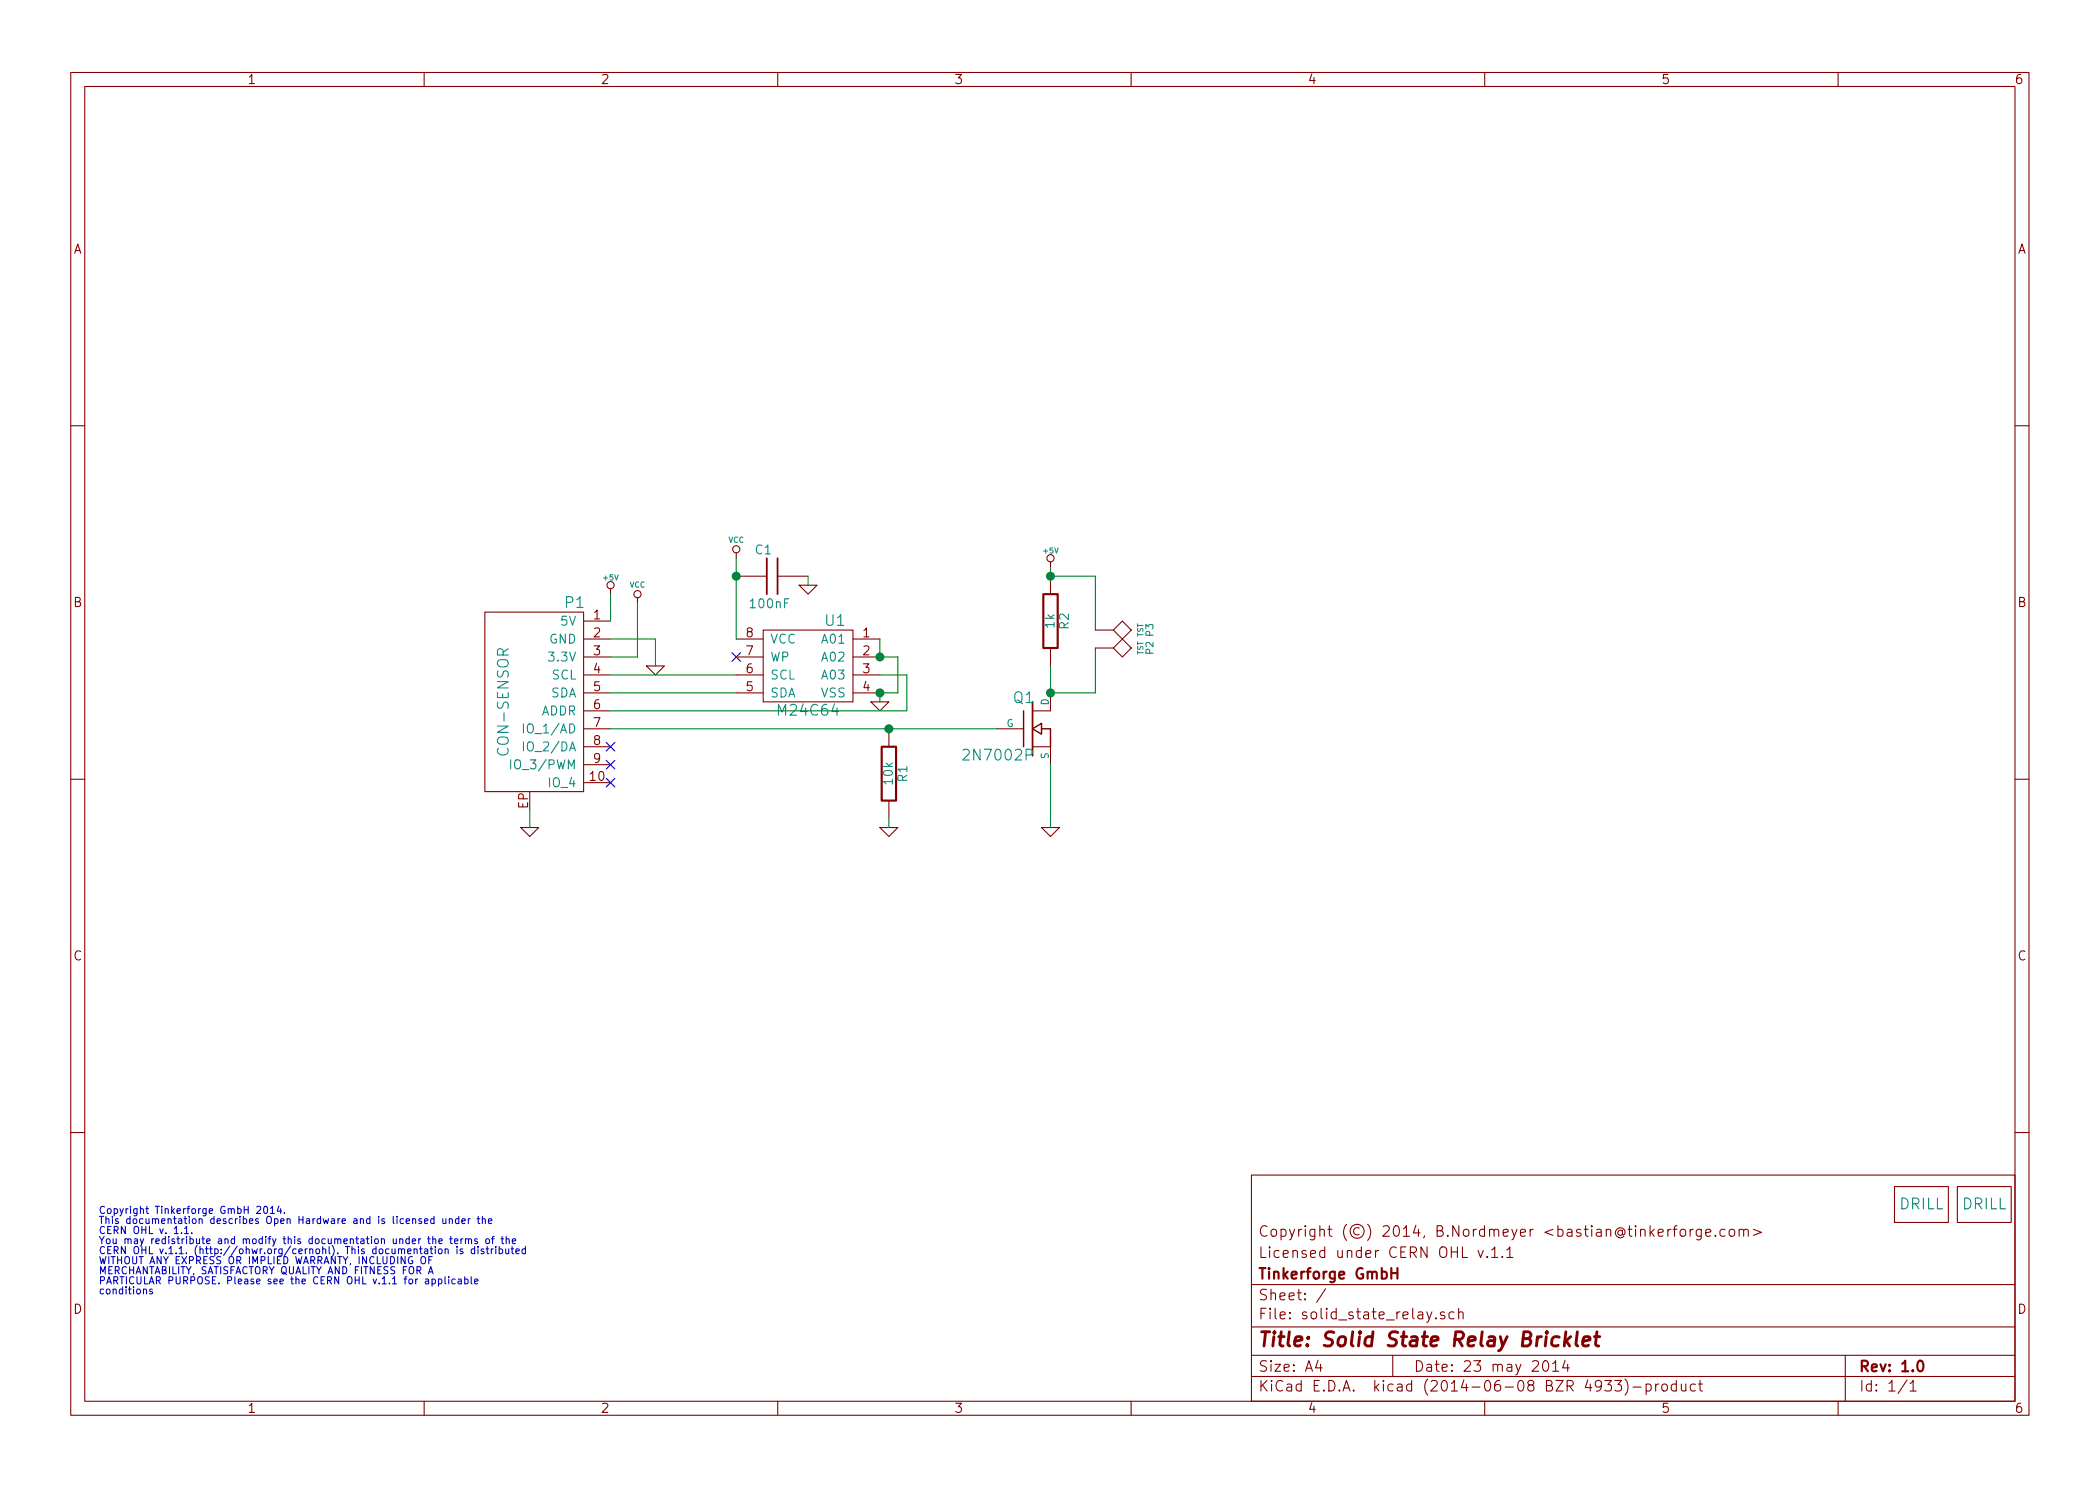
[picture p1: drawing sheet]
<svg xmlns="http://www.w3.org/2000/svg" width="297mm" height="210mm" viewBox="0 0 297 210" stroke-linecap="round" stroke-linejoin="round" font-family="sans-serif">
<g fill="none" stroke="#840000" stroke-width=".15">
<path d="M10 10.3h277v189.9h-277zM12 12.2h273v186.1h-273zM60 10.3v1.9M110 10.3v1.9M160 10.3v1.9M210 10.3v1.9M260 10.3v1.9M10 60.2h2M104.1 78.2v.8M148.6 79.5v.8M285 60.2h2M68.6 86.6h13.9v25.4h-13.9z"/>
<path d="M82.5 90.4h3.9M82.5 93h3.9M82.5 95.5h3.9M82.5 98h3.9M82.5 87.9h3.9M86.4 83.3v.8M90.2 84.6v.7M91.4 94.2h2.6l-1.3 1.3zM104.1 81.5h4.4M104.1 90.4h3.8M104.1 93h3.8M104.1 95.5h3.8"/>
<path d="M104.1 98h3.8M107.9 89.1h12.7v10.2h-12.7zM110 81.5h4.3M113 82.8h2.6l-1.3 1.3zM120.6 90.4h3.9M120.6 93h3.9M120.6 95.5h3.9M120.6 98h3.9M123.2 99.3h2.5l-1.2 1.3zM148.6 98v2.6h-2.6M148.6 81.5v2.6M148.6 91.7v2.5"/>
<path d="M154.9 91.7h2.6M154.9 89.1h2.6M157.5 91.7l1.2-1.3 1.3 1.3-1.3 1.3zM157.5 89.1l1.2-1.2 1.3 1.2-1.3 1.3zM10 110.3h2M73.7 117.1h2.5l-1.3 1.3zM82.5 100.6h3.9M82.5 103.1h3.9M82.5 105.7h3.9M82.5 108.2h3.9M82.5 110.7h3.9M124.5 117.1h2.5l-1.3 1.3z"/>
<path d="M125.7 103.1v2.6M125.7 113.3v2.5M141 103.1h3.8M146 105.7h2.6v2.5M147.3 117.1h2.6l-1.3 1.3zM285 110.3h2M10 160.2h2M177 166.3h108v32h-108zM209.1 176.9l.3 1 .4-1M210.4 177.8v.1l-.1-.1h.1v.1M211 176.9l.4-.5v1.5M211 177.9h.9"/>
<path d="M212.5 177.8h.1l-.1 .1-.1-.1h.1v.1M213.1 176.9l.5-.5v1.5M213.1 177.9h.9M236.3 173.9l-.2 .1-.2 .2M236.7 173.9h.5M237.2 173.4l-.3 .1v.2v1.2M237.7 174.1a.41 .41 0 0 1 .7 .1v.4a.41 .41 0 0 1-.4 .3 .41 .41 0 0 1-.4-.3zM239.1 173.9v1M239.5 173.9l-.3 .1-.1 .2M240.6 173.9v1.3a.39 .39 0 0 1-.6 .2M240.6 174l-.4-.1-.3 .3 .1 .6 .2 .1 .4-.1M241.3 174.4l.7-.1-.1-.3-.4-.1-.2 .2 .1 .7 .1 .1 .4-.1"/>
<path d="M242.6 174.8h.1l-.1 .1v-.1v.1M244 174l-.4-.1-.3 .3 .1 .6 .2 .1 .4-.1M244.7 174.1a.41 .41 0 0 1 .7 .1v.4a.41 .41 0 0 1-.4 .3 .41 .41 0 0 1-.4-.3zM246 174.1a.38 .38 0 0 1 .6 0v.8M246 173.9v1M246.6 174.1a.36 .36 0 0 1 .4-.2 .36 .36 0 0 1 .3 .2v.8M248 173.9l1.1 .5-1.1 .4M268 167.9h7.6v5.1h-7.6zM276.9 167.9h7.6v5.1h-7.6zM285 160.2h2M60 198.3v1.9M110 198.3v1.9"/>
<path d="M160 198.3v1.9M177 194.8h108M177 191.8h108M177 187.8h108M177 181.8h108M186.4 192.5l-.3 1h.9M186.8 193v1M187.5 182.3l-1.3 2M197 191.8v3M203.1 186.5h.1l-.1 .1-.1-.1h.1v.1M204.3 185.7a.37 .37 0 0 0-.6 .1v.1a.54 .54 0 0 0 .6 .3l.1 .1-.1 .2-.1 .1-.5-.1M205.7 185.7l-.5-.1-.2 .3v.6l.2 .1 .5-.1"/>
<path d="M206.3 185.7a.38 .38 0 0 1 .7 .1v.8M206.3 185.1v1.5M210 198.3v1.9M218.4 192.6a.34 .34 0 0 1 .6 .2 .77 .77 0 0 1-.5 1.2 .97 .97 0 0 1-.1-1.4zM219.6 193l.4-.5v1.5M219.6 194h.9M221.4 192.5l-.4 1h1M221.7 193v1M227 195.3h.9l-.5 .6 .5 .1v.2v.5l-.2 .1h-.5l-.2-.1M228.4 195.3h1l-.5 .6 .4 .1 .1 .2-.1 .5-.2 .1h-.4l-.3-.1M229.8 195.1a1.71 1.71 0 0 1 0 2.3M231 196.3h1.1"/>
<path d="M232.8 195.9a.48 .48 0 0 1 .7 .1l.1 .1-.1 .6a.48 .48 0 0 1-.7 0M232.8 195.8v1.5M234.2 195.8v1M234.6 195.8l-.3 .1-.1 .2M235.1 196a.41 .41 0 0 1 .7 .1v.4a.41 .41 0 0 1-.4 .3 .41 .41 0 0 1-.3-.3zM237.1 195.9l-.4-.1-.3 .3 .1 .6 .2 .1 .4-.1M237.1 195.3v1.5M237.8 195.8l.1 .9a.4 .4 0 0 0 .6 0M238.5 195.8v1M239.8 195.9l-.4-.1-.3 .3 .1 .6 .2 .1 .4-.1M240.3 195.8h.5M240.5 195.3v1.3l.2 .2h.1"/>
<path d="M260 198.3v1.9M261 191.8v6.5M269.7 195.2l-1.2 2M270.2 195.8l.4-.5v1.5M270.2 196.8h.8"/>
<circle cx="104.1" cy="77.7" r=".51"/>
<circle cx="148.6" cy="79" r=".51"/>
<circle cx="86.4" cy="82.8" r=".51"/>
<circle cx="90.2" cy="84.1" r=".51"/>
</g>
<path d="M147.6 84.1h2v7.6h-2zM124.7 105.7h2v7.6h-2zM197.7 179.4v1.5M196.8 180.1h.9M271.3 192.7a.35 .35 0 0 1 .4-.2 .35 .35 0 0 1 .3 .3 .77 .77 0 0 1-.4 1.2 .9 .9 0 0 1-.3-1.3z" fill="none" stroke="#840000" stroke-width=".3"/>
<path d="M220.5 189.2a.7 .7 0 0 0-1 .3v.6v.2l.3 .1 .6-.1M221.5 188.4l-.2 2M221.5 189.7l.5 .7M222.2 189.1l-.9 .8M223.1 188.4l-.2 1.8 .3 .2M223.9 189.8l1-.2-.1-.4-.5-.1-.3 .3-.1 .8v.1l.2 .1 .6-.1M225.5 189.1h.8M225.9 188.4l-.2 1.8 .1 .1 .3 .1" fill="none" stroke="#840000" stroke-width=".41"/>
<path d="M103.5 92.3l1.2 1.3M104.7 92.3l-1.2 1.3M85.8 110.1l1.2 1.2M85.8 107.6l1.2 1.2M85.8 105l1.2 1.3M87 110.1l-1.2 1.2M87 107.6l-1.2 1.2M87 105l-1.2 1.3" fill="none" stroke="#000084" stroke-width=".15"/>
<g fill="none" stroke="#0000c2" stroke-width=".15">
<path d="M26.1 173.8l.3-.3v1M27.1 174.4v.1M36.3 170.8l.4-.1 .2 .1v.2l-.6 .7h.6M37.4 170.8l.2-.1a.59 .59 0 0 1-.1 1l-.1-.1-.1-.3zM38.3 171l.2-.3v1M39.4 170.6l-.2 .8h.6M39.7 171v.7M40.2 171.6v.1M59.7 177.8h.4a.67 .67 0 0 1-.1 1h-.3a.78 .78 0 0 1 0-1zM60 172.8l.5-.1v-.2l-.3-.1-.2 .2 .1 .5h.4M60.7 178.3h.3M60.7 180h.5"/>
<path d="M61.1 177.8h-.4v1M61.2 175.4l.1-.1h.3v.7M61.2 174.9v1.1M61.4 172.5l-.3-.1-.2 .2 .1 .5h.4M61.4 172.1v1M62.1 175.6l.5-.1-.1-.2h-.3l-.1 .1v.5h.4M62.1 176.8l.2-.1 .2 .2v.3l-.2 .2-.2-.1-.1-.1zM62.6 172.4l.1 .7h.2l.2-.1M63 176.8l.1-.1 .2 .1 .1 .6M63 176.7v.7M63.1 172.4v.7M63.6 172.5l.1-.1 .2 .1 .1 .6"/>
<path d="M63.6 172.4v.7M63.6 175.3h.4M63.8 174.9v.9l.2 .2M64.3 175.6l.5-.1-.1-.2h-.3l-.1 .1v.5h.4M64.6 176.4v.1M64.6 176.7v.7M64.9 172.5l-.3-.1-.2 .2 .1 .5h.4M64.9 172.1v1M65.2 175.3v.7M65.3 172.8l.5-.1v-.2l-.3-.1-.2 .2 .1 .5h.4M65.5 176.8l-.3-.1-.1 .2 .1 .2h.3v.2h-.4M65.5 175.3h-.2l-.1 .2"/>
<path d="M65.8 175.4l.2-.1h.2l.1 .7M65.8 175.3v.7M66.2 172.4v.7M66.3 175.4l.1-.1h.2l.1 .7M66.5 172.4l-.2 .1-.1 .1M67.1 176.8l-.3-.1-.2 .2 .1 .4h.4M67.1 176.4v1M67.5 172.4h.4M67.5 175.3h-.2l-.2 .1 .1 .2 .3 .1v.2h-.4M67.6 176.4v.1M67.6 176.7v.7M67.6 172.1v.9l.3 .1"/>
<path d="M68.2 172.5l.2-.1 .2 .1 .1 .6M68.2 172.1v1M68.4 176.8l-.2-.1-.2 .2 .2 .2h.2v.2h-.4M68.8 176.7h.3M68.8 175.3h.2l.2 .2v.3l-.2 .2-.2-.1-.1-.1zM68.9 176.4v.8l.2 .2M69.1 172.8l.5-.1-.1-.2-.3-.1-.1 .2v.5h.4M69.5 176.7v.7M69.5 175.3h.4M69.8 176.7l-.2 .1-.1 .1M69.9 174.9l-.2 .2v.9M70.1 176.4v.1"/>
<path d="M70.1 176.7v.7M70.6 176.8l.3-.1 .2 .2-.1 .4h-.4M70.6 176.4v1M70.9 175.3h.3M71 174.9v.9l.2 .2M71.5 176.7l.1 .6 .2 .1 .2-.1M71.6 175.4l.1-.1h.3v.7M71.6 174.9v1.1M72 176.7v.7M72.3 176.7h.4M72.4 176.4v.8l.3 .2M72.5 175.6l.4-.1v-.2h-.3l-.1 .1v.5h.4"/>
<path d="M73 177.1l.5-.1-.1-.2-.3-.1-.1 .2v.4h.4M74.3 176.8l-.3-.1-.2 .2 .1 .4h.4M74.3 176.4v1M21.5 182.4h-.2l-.1 .1 .1 .2 .2 .1v.2h-.3M60.6 180.2l.3-1 .4 1M61.1 181h.3l.2 .2-.1 .4h-.4M61.1 181v1M62 181h.3l.2 .2-.1 .4h-.4M62 181v1M62.9 180.6v.9l.2 .2M63.5 180.6v.1M63.5 181v.7"/>
<path d="M64.4 181h-.3l-.2 .2 .1 .4h.4M64.8 181h.4l.1 .7M65.3 181.2l-.4 .1-.1 .1 .1 .3 .4-.1M65.7 181h.3l.2 .2-.1 .4h-.4M65.7 180.6v1.1M66.6 180.6v.9l.2 .2M67.1 181.3l.5-.1v-.2h-.3l-.2 .1 .1 .5h.4"/>
</g>
<path d="M108.5 79v5.1M110 79v5.1M146 99.3v7.6" fill="none" stroke="#840000" stroke-width=".25"/>
<path d="M72.2 107.5v1.3M74 102.4v1.3M74 105v1.2" fill="none" stroke="#008484" stroke-width=".15"/>
<path d="M144.8 100.6v5.1M146 103.1l1.3-.7v1.5zM147.3 103.1h1.3v2.6" fill="none" stroke="#840000" stroke-width=".2"/>
<g fill="none" stroke="#008400" stroke-width=".15">
<path d="M104.1 79v11.4M86.4 98h17.7M86.4 90.4h6.3v3.8M86.4 95.5h17.7M86.4 84.1v3.8M90.2 85.3v7.7h-3.8M114.3 81.5v1.3M124.5 90.4v2.6h2.5v5h-2.5v1.3M124.5 95.5h3.8v5.1h-41.9M148.6 80.3v1.2h6.3v7.6M154.9 91.7v6.3h-6.3v-3.8M74.9 114.5v2.6"/>
<path d="M86.4 103.1h54.6M125.7 115.8v1.3M148.6 108.2v8.9"/>
</g>
<g fill="#008400" stroke="#008400" stroke-width=".25">
<circle cx="124.5" cy="93" r=".51"/>
<circle cx="124.5" cy="98" r=".51"/>
<circle cx="104.1" cy="81.5" r=".51"/>
<circle cx="125.7" cy="103.1" r=".51"/>
<circle cx="148.6" cy="98" r=".51"/>
<circle cx="148.6" cy="81.5" r=".51"/>
</g>
<text font-size="2.8" fill="#840000" x="178" y="190.5">Title: Solid State Relay Bricklet</text>
<g font-size="2.1" fill="#008484">
<text x="80" y="86">P1</text>
<text x="116.8" y="88.6">U1</text>
<text x="110.3" y="101.3">M24C64</text>
<text x="143.4" y="99.5">Q1</text>
<text x="72" y="106.5" transform="rotate(-90 72 106.5)">CON-SENSOR</text>
<text x="136.7" y="107.6">2N7002P</text>
<text x="268.7" y="171.1">DRILL</text>
<text x="277.5" y="171.1">DRILL</text>
</g>
<g font-size="2.1" fill="#840000">
<text x="178" y="178">Licensed under CERN OHL v.1.1</text>
<text x="178" y="175">Copyright (©) 2014, B.Nordmeyer &lt;bastian@tinkerforge.com&gt;</text>
<text x="178" y="184">Sheet: /</text>
<text x="178" y="181">Tinkerforge GmbH</text>
<text x="178" y="186.7">File: solid_state_relay.sch</text>
<text x="178" y="196.9">KiCad E.D.A. kicad (2014-06-08 BZR 4933)-product</text>
<text x="178" y="194.1">Size: A4</text>
<text x="200" y="194.1">Date: 23 may 2014</text>
<text x="263" y="194.1">Rev: 1.0</text>
<text x="263" y="196.9">Id: 1/1</text>
</g>
<g font-size="1.8" fill="#840000">
<text x="35" y="11.9">1</text>
<text x="85" y="11.9">2</text>
<text x="135" y="11.9">3</text>
<text x="185" y="11.9">4</text>
<text x="235" y="11.9">5</text>
<text x="285" y="11.9">6</text>
<text x="10.4" y="35.9">A</text>
<text x="285.4" y="35.9">A</text>
<text x="10.4" y="85.9">B</text>
<text x="84" y="87.6">1</text>
<text x="285.4" y="85.9">B</text>
<text x="84" y="90.2">2</text>
<text x="84" y="92.7">3</text>
<text x="84" y="95.2">4</text>
<text x="105.6" y="95.2">6</text>
<text x="105.6" y="92.7">7</text>
<text x="105.6" y="90.2">8</text>
<text x="122.1" y="90.2">1</text>
<text x="122.1" y="92.7">2</text>
<text x="122.1" y="95.2">3</text>
<text x="84" y="97.8">5</text>
<text x="84" y="100.3">6</text>
<text x="105.6" y="97.8">5</text>
<text x="122.1" y="97.8">4</text>
<text x="84" y="102.9">7</text>
<text x="84" y="105.4">8</text>
<text x="84" y="107.9">9</text>
<text x="83.5" y="110.5">10</text>
<text x="74.7" y="114.4" transform="rotate(-90 74.7 114.4)">EP</text>
<text x="10.4" y="135.9">C</text>
<text x="285.4" y="135.9">C</text>
<text x="10.4" y="185.9">D</text>
<text x="285.4" y="185.9">D</text>
<text x="35" y="199.9">1</text>
<text x="85" y="199.9">2</text>
<text x="135" y="199.9">3</text>
<text x="185" y="199.9">4</text>
<text x="235" y="199.9">5</text>
<text x="285" y="199.9">6</text>
</g>
<g font-size="1.8" fill="#008484">
<text x="106.9" y="78.4">C1</text>
<text x="79.4" y="88.5">5V</text>
<text x="106.3" y="86">100nF</text>
<text x="149.1" y="88.8" transform="rotate(-90 149.1 88.8)">1k</text>
<text x="151.2" y="89" transform="rotate(-90 151.2 89)">R2</text>
<text x="77.6" y="91.1">GND</text>
<text x="77.9" y="93.6">3.3V</text>
<text x="109" y="93.6">WP</text>
<text x="109" y="91.1">VCC</text>
<text x="116.4" y="91.1">A01</text>
<text x="116.4" y="93.6">A02</text>
<text x="76.4" y="101.2">ADDR</text>
<text x="77.8" y="98.7">SDA</text>
<text x="78" y="96.1">SCL</text>
<text x="109" y="98.7">SDA</text>
<text x="109" y="96.1">SCL</text>
<text x="116.1" y="98.7">VSS</text>
<text x="116.4" y="96.1">A03</text>
<text x="74.7" y="103.8">IO_1/AD</text>
<text x="74.7" y="106.3">IO_2/DA</text>
<text x="72.9" y="108.8">IO_3/PWM</text>
<text x="77.7" y="111.4">IO_4</text>
<text x="126.3" y="110.9" transform="rotate(-90 126.3 110.9)">10k</text>
<text x="128.3" y="110.6" transform="rotate(-90 128.3 110.6)">R1</text>
</g>
<g font-size="1.4" fill="#008484">
<text x="163.1" y="92.6" transform="rotate(-90 163.1 92.6)">P2 P3</text>
<text x="148.3" y="99.8" transform="rotate(-90 148.3 99.8)">D</text>
<text x="142.3" y="102.9">G</text>
<text x="148.3" y="107.4" transform="rotate(-90 148.3 107.4)">S</text>
</g>
<g font-size="1.4" fill="#0000c2">
<text x="14" y="171.7">Copyright Tinkerforge GmbH 2014.</text>
<text x="14" y="173.2">This documentation describes Open Hardware and is licensed under the</text>
<text x="14" y="174.6">CERN OHL v. 1.1.</text>
<text x="14" y="176">You may redistribute and modify this documentation under the terms of the</text>
<text x="14" y="177.4">CERN OHL v.1.1. (http://ohwr.org/cernohl). This documentation is distributed</text>
<text x="14" y="178.9">WITHOUT ANY EXPRESS OR IMPLIED WARRANTY, INCLUDING OF</text>
<text x="14" y="180.3">MERCHANTABILITY, SATISFACTORY QUALITY AND FITNESS FOR A</text>
<text x="14" y="181.7">PARTICULAR PURPOSE. Please see the CERN OHL v.1.1 for applicable</text>
<text x="14" y="183.1">conditions</text>
</g>
<g font-size="1.1" fill="#008484">
<text x="103" y="76.8">VCC</text>
<text x="85.4" y="82.1">+5V</text>
<text x="89.1" y="83.1">VCC</text>
<text x="147.6" y="78.3">+5V</text>
<text x="161.7" y="92.7" transform="rotate(-90 161.7 92.7)">TST TST</text>
</g>
</svg>
